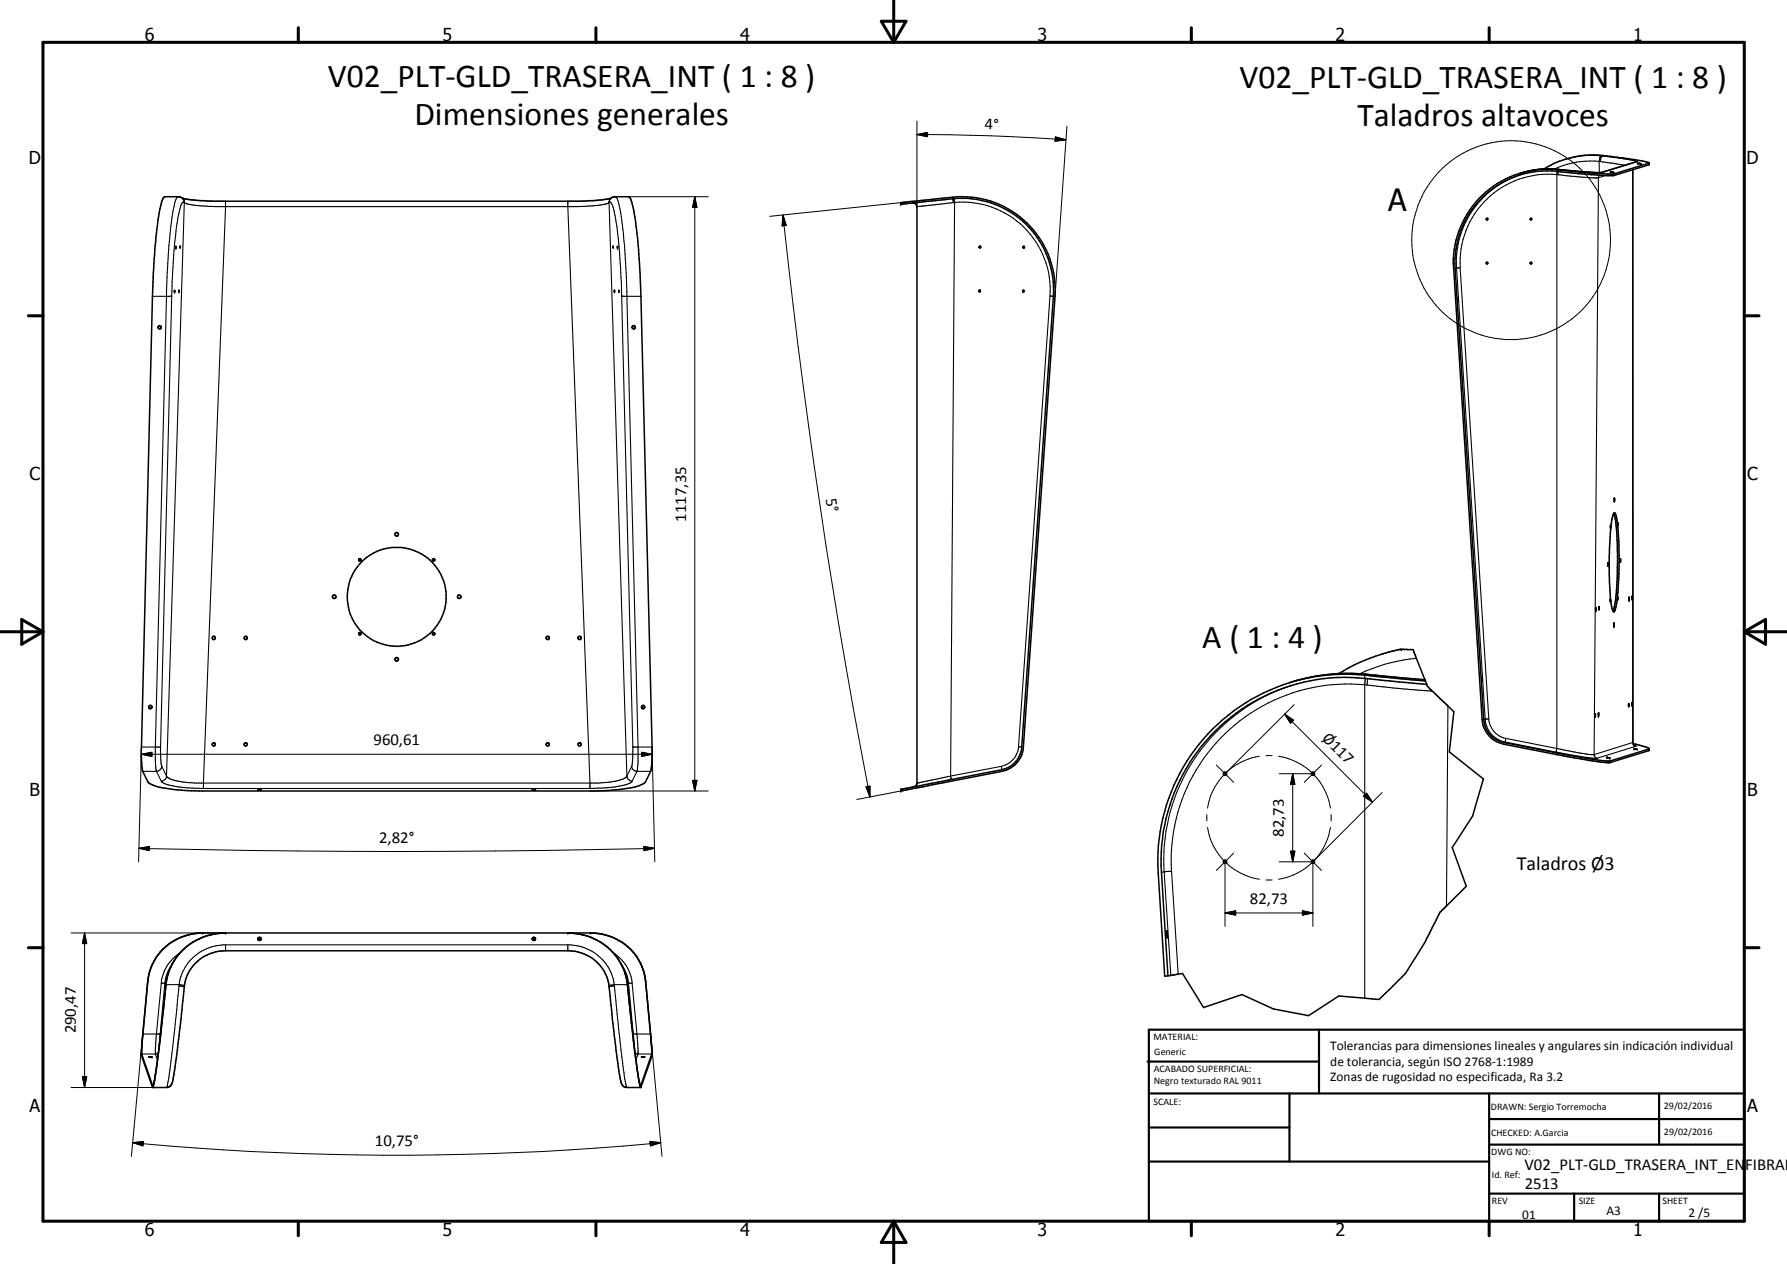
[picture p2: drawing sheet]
<svg xmlns="http://www.w3.org/2000/svg" width="420mm" height="297mm" viewBox="0 0 420 297" stroke-linecap="round" stroke-linejoin="round" font-family="sans-serif">
<g fill="none" stroke="#000" stroke-width=".35">
<path d="M383.9 39.9l.1 134.9M384.4 38.1l-8 2.5M385.1 38.4l.7 .1M385.2 38.4l.7 .1M387.8 38.3l-.1 .4-8.2 2.5a139.6 139.6 0 0 1-14.6-1 21.7 21.7 0 0 0-22.8 22.9l6.8 106a5.8 5.8 0 0 0 4.7 5.4l12.4 2.5a79.1 79.1 0 0 0 12.6 1.8l9.2-2.8M387.8 38.3l-1.5-.4a76.2 76.2 0 0 0-12.7-1.5 22.7 22.7 0 0 0-10.6 3.3M387.8 38.3l-8.5 2.6-6.5-.3a65.1 65.1 0 0 0-11.3-.7l-3.3 .6M41.3 57.9v.4M42.4 57.9v.4M42.4 57.9h.1M42.4 58.2h.1M42.8 46.6l2.4 .4 4.8 .3h86.6l4.8-.3 2.3-.4"/>
<path d="M43 46.7l-.9-.5h-3.4a9.1 9.1 0 0 0-1.4 4.7l-.9 7.8-.6 10.9-2.6 106.5 .3 4.8 1.2 2.8a6.1 6.1 0 0 0 3.6 1.5l3.5 .4 5 .3h92.9a33.9 33.9 0 0 0 11.3-1.6l.8-.6 1.2-2.4 .3-3v-2.7l-2.8-111.5a91.5 91.5 0 0 0-1.9-16.5l-.4-.9-.3-.5h-3.4l-.9 .5M144.2 58.2v-.3v.4M145.2 57.9v.4M211.8 47.6l9.6-1a22.8 22.8 0 0 1 17.5 3.6 21.9 21.9 0 0 1 9.2 19.4l-7.5 106a6.3 6.3 0 0 1-5 5.7l-23.8 4.6 .1-.4 23.6-4.6a5.8 5.8 0 0 0 4.7-5.4l7.5-105.9a21.6 21.6 0 0 0-25.4-22.7l-10.4 1.1h-.1zM214.6 47.7a.93 .93 0 0 1 1 .9v135.4l-.1 .4-.6 .5M230.3 57.9v.3M230.3 58.2h.1M230.4 57.9h-.1M230.4 57.9l.2 .3h-.3M230.5 57.9h-.1M240.6 58h.3v.2h-.3M240.6 58v.2"/>
<path d="M240.6 58.2l.1 .1M349.5 51.4h.3l-.1 .2h-.2zM357.5 40.7l-.3 .1M359.8 51.4h.3l-.1 .2h-.2zM376.5 40.6l-7.3-.5a24.6 24.6 0 0 0-15.2 1.9 21.9 21.9 0 0 0-12.2 21.1l6.7 106a6.3 6.3 0 0 0 5 5.8l12.5 2.4a79.7 79.7 0 0 0 12.6 1.9l9.2-2.8v-.5l-.5-.3-3.3-.8M378.7 40.4l.7 .1zM37.2 76.9l.2 .3M37.2 76.9a.38 .38 0 0 1 .3-.4 .38 .38 0 0 1 .4 .4M37.2 76.9l.2 .4M37.4 77.3h.3M37.4 77.2h.3M37.8 77.1l-.1 .1"/>
<path d="M37.9 76.9l-.2 .4M37.9 76.9v.1M41 68.6h.1M41.1 68.2v.4M41.1 68.3l-.1 .1M42.1 68.2v.4M144.5 68.2v.4M145.5 68.2v.4zM148.6 76.9l.3 .3M148.6 76.9a.38 .38 0 0 1 .4-.4 .38 .38 0 0 1 .4 .4M148.6 76.9l.3 .4M148.9 77.2h.2"/>
<path d="M148.9 77.3h.2M149.4 76.9l-.3 .4M149.4 76.9l-.1 .3M230.2 68.5l.1 .1M230.2 68.3v.2M230.4 68.2l.1 .2-.2 .2M230.4 68.2l-.2 .1M240.4 68.5l.2 .1M240.5 68.4l-.1 .1M240.5 68.5l.1 .1M240.6 68.2l-.2 .2M240.6 68.2l.2 .3-.2 .1"/>
<path d="M240.6 68.2l-.1 .2M342.8 69.9v.8M342.8 69.9l-.1 .1M342.8 70v.7M349.5 61.7l.2-.1 .1 .3-.3 .1zM359.8 61.7l.2-.1 .1 .3-.3 .1zM379.5 117.1v.8zM84.4 131.4h.4l.1 .3a.29 .29 0 0 1-.5 .1 .29 .29 0 0 1 0-.4zM101.7 131.4a.31 .31 0 0 1 .4-.1 .31 .31 0 0 1 0 .5 .31 .31 0 0 1-.4-.1zM107.6 140l.6-.1 .2 .3-.2 .4-.6-.1zM378 132.2l.1 .8zM378.7 123.4v.6z"/>
<path d="M379.4 120.7l.5 1.9a86.3 86.3 0 0 1 0 17.5l-.4 2.9-.2 .6M379.4 120.6l-.6 2.9-.4 7.4v5.7l.3 4.1 .2 1.9 .4 1M379.4 120.6l.2-.1a6.1 6.1 0 0 1 .8 3.4 77 77 0 0 1-.6 19.5l-.3 .4-.2-.2M380.4 122.9v.6M380.4 122.9h.1M380.4 123.5h.1M381 131.3v.8zM381 131.3v.1M57.5 149.6a.38 .38 0 0 1 .6 .1 .38 .38 0 0 1-.2 .6h-.3l-.2-.2zM84.4 148.7h.4l.1 .4a.29 .29 0 0 1-.5 .1 .29 .29 0 0 1 0-.5zM101.7 148.8a.31 .31 0 0 1 .4-.1 .31 .31 0 0 1 0 .5 .31 .31 0 0 1-.4-.1zM314.8 158.3a46 46 0 0 1 14.3-5.7l3.1 .1 2.8 7"/>
<path d="M335 159.7l.1 .3M335 159.7l-10.6-.9a45.7 45.7 0 0 0-21.1 1.6M348.4 159.3l.1 .7zM375.2 142.8v.7zM376 142.5v.8v-.7M378.6 140.9v.4M378.6 140.8v.6M379.5 146.4v.8zM380.3 140.3l.1 .5zM383 140.3v.8zM383.7 140.1l.1 .7zM35.7 166.2l-.2 .3h-.3"/>
<path d="M151.1 166.5l-.3-.3 .3-.4 .4 .2-.2 .5M151.1 166.5h.2M335.1 160l.3 .8M335.1 160l-5.5-.4a124.4 124.4 0 0 0-13.6-1.2 44 44 0 0 0-43.7 46.7l1.5 24.3 .8-.1M335.4 160.8l.2 .5 6.2 6-1 9.4 8 6.3-2.6 8.8-4.8 7.4 3.4 9.1-4.7 4.6a8.4 8.4 0 0 0-2.5 3.3l-2.7 5.4-2.7 4.4a21.8 21.8 0 0 1-5.5 6.5l-2.4 2.4-9.5-.8-7.1 4.6-8.3-1.6-7.4-3.4-9 3.1-5-8-3.4 .5M335.4 160.8l-8.6-.8a63.5 63.5 0 0 0-17.1-.3 43.3 43.3 0 0 0-36.6 45.3l1.5 24.3M375.1 167.8v.7zM375.8 167.6l.1 .6M378.4 178.1l-.6-.1 .7 .1M382.9 165.4v.7zM383.7 165.1v.8v-.8M384 174.8l.3 .3"/>
<path d="M384.5 176.1l-.3-.1 .5 .1M384.7 176.1h.3zM60.7 185.5h.7zM125.1 185.5h.8zM125.1 185.5h.1M44.2 219.7l-1.6 .6-2.3 1.1M45.1 219.5l-.9 .2M46.8 219.3l92-.1 2.7 .3 2.5 .8M46.8 219.3l-2.6 .4M46.8 219.3l-.9 .1M48.6 219.9l-.9 .3M48.6 219.9l-2.5 1.1"/>
<path d="M49.4 219.7l-.8 .2M50.4 219.5l-1.8 .4M52.1 219.3l-.9 .1M52.1 219.3l-1.8 .2M53 219.2l-.9 .1M134.4 219.3l-.9-.1 2.7 .3M136.2 219.5l1.8 .4M136.2 219.5l.9 .2M137.1 219.7l.9 .2M138 219.9l3.2 1.5M138 219.9l.8 .3M274.3 218.7l.1 1.6z"/>
<path d="M308.5 202.2a.37 .37 0 0 1 .6 .1 .37 .37 0 0 1-.3 .6h-.3l-.2-.3zM35.3 228.1l-.6 2.5-1.2 13.5M35.3 228.1l-.6 2.4-1.4 15.2M36.3 225.8l-1 2.3M36.7 225l-.4 .8M37.2 224.4l-.5 .6M38.2 239.3l-.8 7.2M38.4 237.1l-.6 5.5M39 231.4l-.4 4.6M39 231.4l-.7 6.9M40.3 221.4a12.1 12.1 0 0 0-3.6 3.6M41 221l-.7 .4"/>
<path d="M46.1 221a13.2 13.2 0 0 0-7.1 10.4M46.1 221a13.4 13.4 0 0 0-7.1 10.4M46.9 220.6l-.8 .4M60.7 220.9l.2-.2 .4 .2M60.7 220.9l.1-.1 .5 .1M60.7 220.9l.3 .1 .3-.1M61.4 220.5l-.5-.2-.2 .2v.4M61.4 220.5l-.1 .4M61.4 220.5l-.5-.2-.2 .3M125.2 220.5l.2-.2 .5 .2M125.2 220.5l.1 .4M125.2 220.5l.3-.2 .4 .2"/>
<path d="M125.2 220.9l.2-.2 .4 .2M125.3 220.9v-.1l.5 .1M125.3 220.9l.2 .1 .3-.1M125.9 220.5l-.1 .4M141.2 221.4l2.1 1.6M143.3 223l1.3 1.3M143.9 223.6l.6 .7M144 220.3l2.3 1.1M144 220.3l.8 .3M144.5 224.3l.6 .7a13.7 13.7 0 0 1 2.3 5.5M144.6 224.3a13.4 13.4 0 0 1 2.8 6.2M145.5 221l.8 .4"/>
<path d="M146.3 221.4l.7 .6M147 222l1.2 1.1M147.4 230.5l.2 1M147.5 231.5l.6 5.7M147.6 231.5v1.2M147.8 233.7l.4 4.6M148.1 237.1l.4 3.4M148.2 223.1l1.2 1.3 .9 1.4M148.4 239.3l.2 2.3M150.3 225.8l.7 1.5M151 227.3l.3 .8M151.3 228.1l.5 2.5 1.4 15.1"/>
<path d="M151.3 228.1l.5 2.4 1.2 12.6M33.3 246.5l-.1 1.5 2.7 7.6M33.3 245.6v.8M33.3 245.7v2l2.6 7.4M33.4 244.6l-.1 1M35 248.4h.7zM35.9 255.1v.1M35.9 255.6h3.3a1.31 1.31 0 0 0 1.2-.9l.5-2.4 .8-5.4 1.5-13.9a9.6 9.6 0 0 1 9.4-9.6h81.3a9.5 9.5 0 0 1 9.3 8.5l1.5 13.3a47.4 47.4 0 0 0 1.5 9.6 1.21 1.21 0 0 0 1.2 .8h3.3M36.4 253.4l-.5 1.8M36.4 253.4l-.5 2.2M36.6 251.8l-.2 1.6M37.3 247.2l-.7 4.6"/>
<path d="M37.6 244.5l-1 7.3M148.6 241.4l.2 2.2M148.7 242.4l.7 5.8M148.9 244.5l.7 5.3M149.5 248.9l.4 2.9M149.7 250.4l.2 1.4M149.9 251.8l.2 1.6M150.1 253.4l.5 1.8M150.1 253.4l.6 2.2M150.6 255.2h.1M150.8 248.4h.8zM153 243.5l.1 .6"/>
<path d="M153.1 244.6l.1 1M153.2 245.7l.1 1.6M153.2 245.6v.8M153.2 246.5l.1 1.6-2.6 7.5M153.3 247.5l-2.7 7.7"/>
<circle cx="93.3" cy="125.6" r=".43"/>
<circle cx="50.3" cy="149.9" r=".39"/>
<circle cx="78.6" cy="140.3" r=".42"/>
<circle cx="93.3" cy="154.9" r=".42"/>
<circle cx="93.3" cy="140.2" r="11.6"/>
<circle cx="128.8" cy="149.9" r=".38"/>
<circle cx="136.3" cy="149.9" r=".38"/>
<circle cx="35.4" cy="166.1" r=".39"/>
<circle cx="50.3" cy="174.9" r=".38"/>
<circle cx="57.8" cy="174.9" r=".37"/>
<circle cx="128.8" cy="174.9" r=".37"/>
<circle cx="136.3" cy="174.9" r=".38"/>
<circle cx="288" cy="181.8" r=".38"/>
<circle cx="308.7" cy="181.8" r=".38"/>
<circle cx="288" cy="202.5" r=".38"/>
</g>
<g fill="#000">
<circle cx="385.1" cy="38.4" r=".18"/>
<circle cx="385.9" cy="38.5" r=".18"/>
<circle cx="41.3" cy="58.3" r=".18"/>
<circle cx="41.3" cy="57.9" r=".18"/>
<circle cx="145.2" cy="58.3" r=".18"/>
<circle cx="211.8" cy="48" r=".18"/>
<circle cx="211.8" cy="47.6" r=".18"/>
<circle cx="378.7" cy="40.4" r=".18"/>
<circle cx="379.4" cy="40.5" r=".18"/>
<circle cx="41.1" cy="68.2" r=".18"/>
<circle cx="41.1" cy="68.6" r=".18"/>
<circle cx="42.1" cy="68.6" r=".18"/>
<circle cx="144.5" cy="68.6" r=".18"/>
<circle cx="145.5" cy="68.2" r=".18"/>
<circle cx="378.7" cy="124" r=".18"/>
<circle cx="329.5" cy="152.6" r=".18"/>
<circle cx="335" cy="159.7" r=".18"/>
<circle cx="375.2" cy="142.8" r=".18"/>
<circle cx="375.2" cy="143.5" r=".18"/>
<circle cx="376" cy="142.5" r=".18"/>
<circle cx="378.6" cy="140.8" r=".18"/>
<circle cx="379.5" cy="146.4" r=".18"/>
<circle cx="379.5" cy="147.2" r=".18"/>
<circle cx="380.4" cy="140.8" r=".18"/>
<circle cx="380.4" cy="140.3" r=".18"/>
<circle cx="383" cy="141.1" r=".18"/>
<circle cx="383.8" cy="140.8" r=".18"/>
<circle cx="383.8" cy="140.1" r=".18"/>
<circle cx="375.1" cy="167.8" r=".18"/>
<circle cx="375.8" cy="168.3" r=".18"/>
<circle cx="377.8" cy="178" r=".18"/>
<circle cx="378.5" cy="178.1" r=".18"/>
<circle cx="382.9" cy="165.4" r=".18"/>
<circle cx="384.2" cy="176" r=".18"/>
<circle cx="384.2" cy="175.1" r=".18"/>
<circle cx="60.7" cy="185.5" r=".18"/>
<circle cx="125.9" cy="185.5" r=".18"/>
<circle cx="211.8" cy="185.5" r=".18"/>
<circle cx="211.8" cy="185.9" r=".18"/>
<circle cx="47.7" cy="219.2" r=".18"/>
<circle cx="53" cy="219.2" r=".18"/>
<circle cx="133.5" cy="219.2" r=".18"/>
<circle cx="138.8" cy="219.2" r=".18"/>
<circle cx="274.4" cy="220.3" r=".18"/>
<circle cx="35.7" cy="248.4" r=".18"/>
</g>
<g fill="none" stroke="#000" stroke-width=".25">
<path d="M366 39.9v.4M366.2 39.8h.1M366.2 39.8h.3M366.2 39.8a21.3 21.3 0 0 0-8.7 .9M366.5 39.8h.1M366.5 39.8l7.7 .7h2.6M366.5 39.8l-.3 .1M376 37.9l.2 .1M376 37.9a20.2 20.2 0 0 0-10.5 1.9M376 37.9v2.7M376.2 38l5.8 .8M376.4 36.6l.3 .1"/>
<path d="M376.4 36.6l-.4 1.3M376.4 36.6a21.2 21.2 0 0 0-8.5 .9M376.7 36.7l-.5 1.3M376.7 36.7l4.7 .6 3.5 .7-.5 .1M377 36.6l-.3 .1M383.9 39.9v134.6M384.9 38h.1M384.9 38l-8.1 2.5M387.7 38.4v.3M41.9 46.2a3 3 0 0 0-1 2.3 101.7 101.7 0 0 0-1.6 15.6l-2.8 111.5v3.2l.3 2.5M42.9 46.7l.4 .5v.4M43 46.7l.3 .6"/>
<path d="M43.3 47.4v.2M43.3 47.6l.2 .2a25.6 25.6 0 0 0 6.9 .8h85.7a25.6 25.6 0 0 0 6.9-.8l.2-.2M43.3 47.6l-.2-.1a2.7 2.7 0 0 0-.9 2.1 106.4 106.4 0 0 0-1.8 20M43.3 47.6l-4.2 134.8M53 47.3l-5.2 138M133.5 47.3l5.2 138M143.2 47.6l.3-.1a2.88 2.88 0 0 1 .9 2.1 113.2 113.2 0 0 1 1.8 20M143.2 47.6l4.2 134.8M143.5 46.8l.1-.1-.4 .9zM144.6 46.2a1.97 1.97 0 0 1 .9 1.8 102 102 0 0 1 1.7 16.1l2.8 111.5v3.6l-.2 2.1M215.6 48.6h.1M224 46.7h.1"/>
<path d="M224 46.7l.2 .9M224.1 46.4v.3M224.2 47.6l-8.6 1M224.3 46.7l.1 .9M224.4 47.6h-.2M224.4 47.6a20.6 20.6 0 0 1 22.5 22M224.4 47.6l-.9 134.8M357.5 41.1a21.7 21.7 0 0 0-15 21.9M366.1 40.3l-.1 135.6M366.3 41.1l5.8 .6 3.7 .1M366.3 41.1a20.7 20.7 0 0 0-23 21.8M366.4 40.3l-.1 .8"/>
<path d="M375.8 41.8l-1 135.5M376.1 41.2l-.3 .6M376.8 40.5l-.4 .1M377.5 41.2l-1.7 .6M379.6 40.8v.4M40.4 69.6h-4.6M40.4 69.6l-2.7 105.9M146.2 69.6h4.5M146.2 69.6l2.6 105.9M246.9 69.6h.8M246.9 69.6l-7.4 105.9M342.5 63l6.7 106"/>
<path d="M342.5 63l-.4 .1M343.3 62.9l-.8 .1M343.3 62.9l6.7 106.1M320.9 158.7v.7M321 159.4l-.1 1.3v73.9M321.1 158.4h.1M321.1 158.4a44 44 0 0 0-17.2 1.8M321.1 158.4l.6 .1M321.6 159.5l-.2 1.5M321.7 158.5h.1M321.7 158.5l13.3 1.2M321.7 158.5l-.6 .2"/>
<path d="M329.4 152.6l-4.7 1.2M333 154.7a39.2 39.2 0 0 0-13.3 3.6M37.7 175.5l-4.4 .1M37.7 175.5h.1M37.7 175.5l.1 3 .2 1.6M148.8 175.5l4.5 .1M148.8 175.5l-.1 3.4-.2 1.2M239.5 175.5h.7M239.5 175.5a5 5 0 0 1-4.1 4.6M303.8 161a43.2 43.2 0 0 0-30.1 43.9M321.4 161l8.6 .9 6.8 .5M321.4 161a41.5 41.5 0 0 0-45.9 43.7"/>
<path d="M340.4 165.9l-.3 47M349.2 169a5.8 5.8 0 0 0 4.7 5.4M349.2 169l-.3 .1M350 169h-.8M350 169a5 5 0 0 0 4.1 4.5M353.9 174.4h.1M353.9 174.4l11.9 2.3M353.9 174.4l-.3 .1M354.1 173.5l-.2 .9M354.1 173.5l11.9 2.4M365.8 176.7l6.6 1.2 3.1 .3M366 177v.3"/>
<path d="M366 175.9l-.2 .8M366 175.9l5.3 1.1 3.5 .3M374.8 177.3l.3 .8 .4 .1M378.6 178.8v.4M383.9 174.5l.2 .5 .5 .4M383.9 174.5l-9.1 2.8M383.9 174.5h.1M384 174.5h.1M384.2 175.1l.4 .3M384.6 175.4l-9.1 2.8M387.7 176v.4M33.6 181.3h3.2"/>
<path d="M36.8 181.3l1.2 2.3a7 7 0 0 0 3.8 1.3l5.6 .4h91.8a25.9 25.9 0 0 0 9-1.3l.4-.4 1.2-2.3M38 180.1l-.3 .7-.9 .5M38 180.1l1.1 2.3M39.1 182.4l-.2 .7-1 .5M39.1 182.4a4.8 4.8 0 0 0 3.5 1.3l3.2 .3 95.7-.1a10.2 10.2 0 0 0 5.9-1.4v-.1M147.4 182.4l.3 .7 .9 .5M148.5 180.1l.3 .7 1 .5M148.5 180.1l-1.1 2.3M149.8 181.3h3.2M215.6 184h.1M223.1 183.3v.4M223.5 182.4l-7.9 1.6"/>
<path d="M223.5 182.4l.1 .8M235.4 180.1l.1 .8M235.4 180.1l-11.9 2.3M273.7 204.9l1.6 24.3M273.7 204.9l-.6 .1M275.5 204.7l1.5 24.2M275.5 204.7l-1.8 .2M34.7 230.5v.1M37.9 231.1l-1.3 14.5a6.2 6.2 0 0 0 .4 3.5M38.8 231l-.9 .1M38.8 231l-1.1 11.9M38.8 231l.3 .1"/>
<path d="M39 231.5h.1M39 231.4h3.1M40.4 226.7a9 9 0 0 0-1.6 4.3M42.1 231.7l1.2 .2M42.1 231.7l-1.6 15-.8 6.5-.5 2.4M42.1 231.4l1.2 .3M42.1 231.4v.3M42.1 231.4a10.3 10.3 0 0 1 2-5 11.3 11.3 0 0 1 8.5-4.4h81.4a10.9 10.9 0 0 1 10.4 9.4M42.4 223.9a9.4 9.4 0 0 0-4.5 7.2M53 222v1.4M133.5 222v1.4M144.2 223.9a9.4 9.4 0 0 1 4.4 7.2"/>
<path d="M144.4 231.4l-1.2 .3M144.4 231.4h3.1M144.4 231.4l.1 .3M144.5 231.7l1.7 16.7 .6 4.8 .6 2.4M144.5 231.7l-1.3 .2M146.1 226.7a9 9 0 0 1 1.7 4.3M147.5 231.5h.1M147.8 231l.8 .1M147.8 231l1.1 11.9M147.8 231l-.3 .1M148.6 231.1l1.3 14.5a6.2 6.2 0 0 1-.4 3.5M151.8 230.5v.1"/>
<path d="M35.9 255.1h.1M37.2 247.3l-.5 .4h-3.4M37.7 242.9l-4.1 .1M37.7 242.9l-.3 3.3M148.9 242.9v.1M148.9 242.9l.2 3.3M148.9 243h4M149.3 247.3l.5 .4h3.4M150.6 255.1h.1"/>
</g>
<g fill="none" stroke="#000" stroke-width=".71">
<path d="M10.1 9.9h400v277.1h-400zM70.1 6.5v3.4M140.1 6.5v3.4M207.2 5h5.8l-2.9 4.9zM210.1 0v9.9M280.1 6.5v3.4M350.1 6.5v3.4M6.7 74.2h3.4M410.1 74.2h3.5M.1 148.5h10M5.1 145.6l5 2.9-5 2.9zM410.1 148.5h10"/>
<path d="M410.1 148.5l5-2.9v5.8zM6.7 222.7h3.4M410.1 222.7h3.5M70.1 287v3.4M140.1 287v3.4M210.1 287v10M210.1 287l2.9 5h-5.8zM280.1 287v3.4M350.1 287v3.4"/>
</g>
<g fill="none" stroke="#000" stroke-width=".51">
<path d="M269.8 249.5h40.3M270.1 242h140v45h-140zM270.1 257h140M303.2 257v16M310.1 242v15M350.1 257v30M390.1 257v12M270.1 265h33.1M270.1 273h80M350.1 269h60M350.1 263h60M350.1 280.5h60"/>
<path d="M370.1 280.5v6.5M390.1 280.5v6.5"/>
</g>
<g fill="none" stroke="#000" stroke-width=".24">
<path d="M215.6 31.6l2.5-.5v1zM215.6 31.6l17.5 .3 17.5 1M215.6 28.4v20.2M248.1 32.2l2.5 .7-2.5 .3zM250.9 29.7l-2.8 39.9M147.8 46.2h18.7M163.4 46.2l.5 2.5h-1.1zM163.4 46.2v139.7M184.1 50.5l.8 2.5-1 .1zM184.1 50.5a1598.2 1598.2 0 0 0 20.4 136.8M211.8 47.6l-30.8 3.2M33.2 177.2l2.5-.4v1z"/>
<path d="M33.2 177.2h120.1M33.2 177v3.4M33.3 175.6l-.7 26.9M150.8 176.8l2.5 .4-2.5 .6zM153.3 175.6l.7 26.9M153.3 177v3.4M286 179.8l4.1 4.1M296.1 177.7a14.8 14.8 0 0 0-8.1 4.1M297.6 177.6h1.5M300.6 177.7a14.8 14.8 0 0 1 8.1 4.1M302 167.8l2.2 1.4-.8 .8zM302 167.8l20.7 20.7"/>
<path d="M304.3 165.6l-16.3 16.2M310.7 179.8l-4 4.1M32.7 199.3l2.5-.4-.1 1zM32.7 199.3a2458 2458 0 0 0 121.2 0M138.8 185.9h27.7M151.4 198.9l2.5 .4-2.5 .6zM162.8 183.4h1.1l-.5 2.5zM203.6 184.9l.9-.2v2.6zM211.8 185.9l-10.3 2M283.7 191.4v1.5M283.9 194.4a14.1 14.1 0 0 0 4.1 8.1M288 181.8a14.5 14.5 0 0 0-4.1 8.1"/>
<path d="M300.8 181.8h7.9M303.9 181.8l.5 2.5h-1zM303.9 181.8v20.7M308.7 181.8a14.7 14.7 0 0 1 4.1 8.1M312.8 194.4a14.5 14.5 0 0 1-4.1 8.1M313 191.4v1.5M320.6 187.1l.7-.7 1.4 2.1zM321.3 186.4l1.4 2.1-2.1-1.4zM324.9 186.3l-16.2 16.2M16.7 219.2h36.3M19.9 219.2l.5 2.5h-1zM19.9 219.2v36.4"/>
<path d="M288 214.5l2.5-.5v1.1zM288 214.5h20.7M288 202.5v15.2M288 202.5a15 15 0 0 0 8.1 4.1M290.1 200.5l-4.1 4.1M297.6 206.8h1.5M300.8 202.5h7.9M303.4 200h1l-.5 2.5zM306.2 214l2.5 .5-2.5 .6zM306.7 200.5l2 2M308.7 202.5v15.2M308.7 202.5l2 2.1"/>
<path d="M308.7 202.5a14.6 14.6 0 0 1-8.1 4.1M16.7 255.6h19.2M19.4 253h1l-.5 2.6zM33.6 243.1l-2.7 28.6M153 243.1l2.6 28.6M31.2 268.5l2.5-.2-.1 1zM31.2 268.5a650.1 650.1 0 0 0 124.2 0M152.8 268.3l2.6 .2-2.5 .8z"/>
<circle cx="355.3" cy="56.5" r="23.4"/>
</g>
<g fill="#000">
<path d="M215.6 31.6l2.5-.5v1zM248.1 32.2l2.5 .7-2.5 .3zM163.4 46.2l.5 2.5h-1.1zM184.1 50.5l.8 2.5-1 .1zM33.2 177.2l2.5-.4v1zM150.8 176.8l2.5 .4-2.5 .6zM302 167.8l2.2 1.4-.8 .8zM32.7 199.3l2.5-.4-.1 1zM151.4 198.9l2.5 .4-2.5 .6zM162.8 183.4h1.1l-.5 2.5zM203.6 184.9l.9-.2v2.6zM303.9 181.8l.5 2.5h-1z"/>
<path d="M321.3 186.4l1.4 2.1-2.1-1.4zM288 214.5l2.5-.5v1.1zM303.4 200h1l-.5 2.5zM306.2 214l2.5 .5-2.5 .6zM19.9 219.2l.5 2.5h-1zM19.4 253h1l-.5 2.6zM31.2 268.5l2.5-.2-.1 1zM152.8 268.3l2.6 .2-2.5 .8z"/>
</g>
<g font-size="7.9">
<text x="77.1" y="20.4">V02_PLT-GLD_TRASERA_INT ( 1 : 8 )</text>
<text x="291.4" y="20.7">V02_PLT-GLD_TRASERA_INT ( 1 : 8 )</text>
<text x="97.4" y="29.4">Dimensiones generales</text>
<text x="319.1" y="29.7">Taladros altavoces</text>
<text x="282.7" y="152.3">A ( 1 : 4 )</text>
</g>
<text font-size="7.2" x="326.4" y="49.6">A</text>
<text font-size="4.7" x="356.6" y="204.3">Taladros Ø3</text>
<g font-size="4.2">
<text x="34" y="9.6">6</text>
<text x="104" y="9.6">5</text>
<text x="174" y="9.6">4</text>
<text x="244" y="9.6">3</text>
<text x="314" y="9.6">2</text>
<text x="384" y="9.6">1</text>
<text x="6.8" y="38.7">D</text>
<text x="410.6" y="38.7">D</text>
<text x="7" y="112.9">C</text>
<text x="410.8" y="112.9">C</text>
<text x="7" y="187.1">B</text>
<text x="410.8" y="187.1">B</text>
<text x="7" y="261.4">A</text>
<text x="410.8" y="261.4">A</text>
<text x="34" y="290.4">6</text>
<text x="104" y="290.4">5</text>
<text x="174" y="290.4">4</text>
<text x="244" y="290.4">3</text>
<text x="314" y="290.4">2</text>
<text x="384" y="290.4">1</text>
</g>
<g font-size="3.9">
<text x="231.5" y="30.4" transform="rotate(2 231.5 30.4)">4°</text>
<text x="194.2" y="117.3" transform="rotate(82 194.2 117.3)">5°</text>
<text x="161.3" y="122.6" transform="rotate(-90 161.3 122.6)">1117,35</text>
<text x="310.7" y="173.7" transform="rotate(45 310.7 173.7)">Ø117</text>
<text x="87.8" y="175.2">960,61</text>
<text x="301.9" y="196.7" transform="rotate(-90 301.9 196.7)">82,73</text>
<text x="89.1" y="198">2,82°</text>
<text x="293.9" y="212.5">82,73</text>
<text x="17.9" y="242.9" transform="rotate(-90 17.9 242.9)">290,47</text>
<text x="88.1" y="269.4">10,75°</text>
<text x="358.5" y="275">V02_PLT-GLD_TRASERA_INT_ENFIBRAD</text>
<text x="358.5" y="279.4">2513</text>
</g>
<g font-size="3.1">
<text x="312.7" y="246.8">Tolerancias para dimensiones lineales y angulares sin indicación individual</text>
<text x="312.7" y="250.4">de tolerancia, según ISO 2768-1:1989</text>
<text x="312.7" y="254">Zonas de rugosidad no especificada, Ra 3.2</text>
<text x="357.9" y="286.4">01</text>
<text x="377.7" y="285.6">A3</text>
<text x="397" y="285.9">2 /5</text>
</g>
<g font-size="2.4">
<text x="271.2" y="244.4">MATERIAL:</text>
<text x="271.3" y="252">ACABADO SUPERFICIAL:</text>
<text x="271.4" y="247.9">Generic</text>
<text x="271.3" y="254.6">Negro texturado RAL 9011</text>
<text x="271.2" y="259.7">SCALE:</text>
<text x="350.6" y="260.8">DRAWN: Sergio Torremocha</text>
<text x="391.2" y="260.6">29/02/2016</text>
<text x="350.6" y="267">CHECKED: A.Garcia</text>
<text x="391.2" y="266.7">29/02/2016</text>
<text x="350.6" y="271.4">DWG NO:</text>
<text x="350.8" y="276.9">Id. Ref:</text>
<text x="350.8" y="282.8">REV</text>
<text x="371.2" y="282.9">SIZE</text>
<text x="390.9" y="282.9">SHEET</text>
</g>
</svg>
